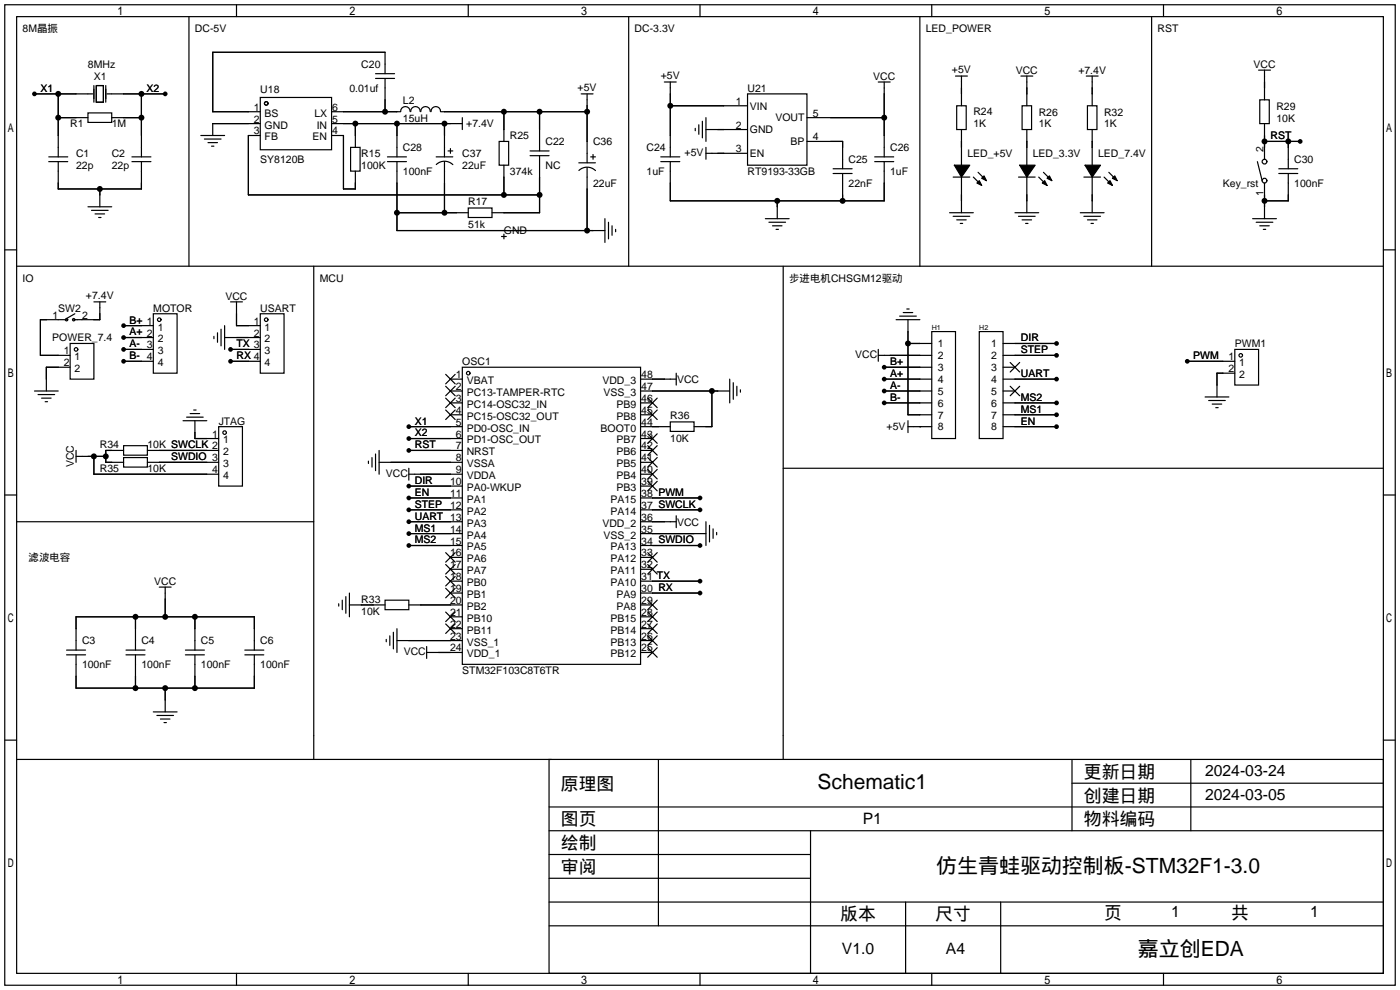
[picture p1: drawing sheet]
<svg xmlns="http://www.w3.org/2000/svg" width="299mm" height="212mm" viewBox="0 0 299 212" stroke-linecap="round" stroke-linejoin="round" font-family="sans-serif">
<g fill="#000">
<circle cx="7.4" cy="20.1" r=".51"/>
<circle cx="12.4" cy="25.1" r=".63"/>
<circle cx="12.4" cy="20.1" r=".63"/>
<circle cx="30.2" cy="25.1" r=".63"/>
<circle cx="30.2" cy="20.1" r=".63"/>
<circle cx="35.3" cy="20.1" r=".51"/>
<circle cx="75.9" cy="26.4" r=".63"/>
<circle cx="82.3" cy="23.9" r=".63"/>
<circle cx="84.8" cy="26.4" r=".63"/>
<circle cx="95" cy="26.4" r=".63"/>
<circle cx="107.7" cy="23.9" r=".63"/>
<circle cx="115.3" cy="23.9" r=".63"/>
<circle cx="125.5" cy="23.9" r=".63"/>
<circle cx="143.3" cy="22.6" r=".63"/>
<circle cx="189" cy="25.1" r=".63"/>
<circle cx="270.3" cy="30.2" r=".63"/>
<circle cx="275.3" cy="30.2" r=".63"/>
<circle cx="277.9" cy="30.2" r=".51"/>
<circle cx="21.3" cy="40.4" r=".63"/>
<circle cx="84.8" cy="45.5" r=".63"/>
<circle cx="95" cy="45.5" r=".63"/>
<circle cx="107.7" cy="41.7" r=".63"/>
<circle cx="115.3" cy="41.7" r=".63"/>
<circle cx="125.5" cy="49.3" r=".63"/>
<circle cx="166.1" cy="42.9" r=".63"/>
<circle cx="180.1" cy="42.9" r=".63"/>
<circle cx="270.3" cy="42.9" r=".63"/>
<circle cx="26.4" cy="69.6" r=".51"/>
<circle cx="26.4" cy="77.2" r=".51"/>
<circle cx="26.4" cy="72.1" r=".51"/>
<circle cx="26.4" cy="74.7" r=".51"/>
<circle cx="49.3" cy="77.2" r=".51"/>
<circle cx="49.3" cy="74.7" r=".51"/>
<circle cx="189" cy="78.5" r=".51"/>
<circle cx="194.1" cy="73.4" r=".63"/>
<circle cx="225.8" cy="75.9" r=".51"/>
<circle cx="225.8" cy="73.4" r=".51"/>
<circle cx="253.7" cy="77.2" r=".51"/>
<circle cx="20.1" cy="97.5" r=".63"/>
<circle cx="22.6" cy="97.5" r=".63"/>
<circle cx="87.4" cy="96.3" r=".51"/>
<circle cx="87.4" cy="91.2" r=".51"/>
<circle cx="87.4" cy="93.7" r=".51"/>
<circle cx="152.1" cy="83.6" r=".63"/>
<circle cx="189" cy="83.6" r=".51"/>
<circle cx="189" cy="86.1" r=".51"/>
<circle cx="189" cy="81" r=".51"/>
<circle cx="225.8" cy="86.1" r=".51"/>
<circle cx="225.8" cy="88.6" r=".51"/>
<circle cx="225.8" cy="91.2" r=".51"/>
<circle cx="225.8" cy="81" r=".51"/>
<circle cx="87.4" cy="109" r=".51"/>
<circle cx="87.4" cy="111.5" r=".51"/>
<circle cx="87.4" cy="114" r=".51"/>
<circle cx="87.4" cy="103.9" r=".51"/>
<circle cx="87.4" cy="116.6" r=".51"/>
<circle cx="87.4" cy="106.4" r=".51"/>
<circle cx="149.6" cy="109" r=".51"/>
<circle cx="149.6" cy="116.6" r=".51"/>
<circle cx="149.6" cy="106.4" r=".51"/>
<circle cx="29" cy="131.8" r=".63"/>
<circle cx="35.3" cy="131.8" r=".63"/>
<circle cx="41.7" cy="131.8" r=".63"/>
<circle cx="149.6" cy="126.7" r=".51"/>
<circle cx="149.6" cy="124.2" r=".51"/>
<circle cx="29" cy="147.1" r=".63"/>
<circle cx="35.3" cy="147.1" r=".63"/>
<circle cx="41.7" cy="147.1" r=".63"/>
</g>
<g fill="none" stroke="#000" stroke-width=".25">
<path d="M1 1h297.2v209.6h-297.2zM3.6 3.6h292.1v204.4h-292.1zM20.1 18.3v3.5M20.6 18.3h1.5v3.5h-1.5zM22.6 18.3v3.5M40.4 3.6v53.3M50.5 1v2.6M80.3 16.8h4M80.3 15.7h4M82.3 15.7v-4.5h-36.8v12.7h10.1M82.3 16.8v7.1M100.1 1v2.6"/>
<path d="M134.4 3.6v53.3M142 17.5h2.5M143.3 17.5v16M149.6 1v2.6M187.7 17.5h2.5M189 17.5v16M196.6 3.6v53.3M199.1 1v2.6M204.2 16.3h2.6M205.5 16.3v6.3M218.2 16.3h2.5M219.5 16.3v6.3"/>
<path d="M232.2 16.3h2.5M233.4 16.3v6.3M246.1 3.6v53.3M248.7 1v2.6M269 15h2.5M270.3 15v6.3M7.4 20.1h12.4M10.4 34.5h4.1M10.4 33.5h4.1M12.4 25.1h6.4M12.4 20.1v13.4M12.4 34.5v5.9h17.8v-5.9"/>
<path d="M18.8 24.1h5.1v2.1h-5.1zM22.9 20.1h12.4M23.9 25.1h6.3M28.2 34.5h4.1M28.2 33.5h4.1M30.2 20.1v13.4M42.9 29h5.1M43.7 29.7h3.5M44.4 30.5h2.1M45.2 31.2h.5M55.6 20.8h15.3v11.2h-15.3zM55.6 26.4h-10.1v2.6"/>
<path d="M55.6 29h-2.5v12.7h62.2M70.9 29h2.5v11.4h2.5v-3.8M70.9 23.9h14.7M70.9 26.4h27.9M74.9 31.5h2.1v5.1h-2.1zM75.9 26.4v5.1M82.8 34.5h4.1M82.8 33.5h4.1M84.8 34.5v14.8h44.5M84.8 26.4v7.1M85.6 23.9a1.01 1.01 0 0 1 1-1.1 1.01 1.01 0 0 1 1.1 1.1M87.8 23.9a1.01 1.01 0 0 1 1-1.1 1.01 1.01 0 0 1 1 1.1"/>
<path d="M89.9 23.9a1.01 1.01 0 0 1 1-1.1 1.01 1.01 0 0 1 1.1 1.1M92.1 23.9a1.01 1.01 0 0 1 1-1.1 1.01 1.01 0 0 1 1 1.1M93.2 33.5h3.6M93.2 35.2a2.54 2.54 0 0 1 3.6 0M94.2 23.9h31.3M95 26.4v7.1M95 34.5v11M95.8 32.3h1M96.3 31.8v1M98.8 25.1v2.6M106.7 30.2h2v5.1h-2zM107.7 23.9v6.3"/>
<path d="M107.7 35.3v6.4M113.3 33.3h4M113.3 32.3h4M115.3 33.3v12.2h-10.1M115.3 23.9v8.4M123.7 34.8h3.6M123.7 36.4a2.54 2.54 0 0 1 3.6 .1M124.2 20.1h2.5M125.5 20.1v14.7M125.5 35.8v13.5M126.2 33.5h1.1M126.7 33v1"/>
<path d="M141.2 34.5h4.1M141.2 33.5h4.1M143.3 34.5v8.4h45.7v-8.4M143.3 22.6h16.5M148.6 27.4v.5M149.4 26.7v2M150.1 25.9v3.6M150.9 25.1v5.1M150.9 31.5v2.5M150.9 27.7h8.9M150.9 32.8h8.9M159.8 20.1h12.7v15.2h-12.7z"/>
<path d="M172.5 25.1h16.5M172.5 30.2h7.6v5.9M178.1 36.1h4M178.1 37.1h4M180.1 37.1v5.8M186.9 34.5h4.1M186.9 33.5h4.1M203.7 37.8h3.6M204.5 22.6h2v5.1h-2zM205.5 27.7v7.6M205.5 37.8v7.7M208 37.8l1 1.1"/>
<path d="M209 36.8l1.1 1M217.7 37.8h3.5M218.4 22.6h2.1v5.1h-2.1zM219.5 27.7v7.6M219.5 37.8v7.7M222 37.8l1 1.1M223 36.8l1 1M231.6 37.8h3.6M232.4 22.6h2v5.1h-2zM233.4 27.7v7.6M233.4 37.8v7.7M236 37.8l1 1.1"/>
<path d="M237 36.8l1 1M268.7 34.5l1 4.1M269.2 21.3h2.1v5.1h-2.1zM270.3 30.2h7.6M270.3 26.4v7.6M270.3 39.1v7.6M273.3 36.1h4.1M273.3 37.1h4.1M275.3 37.1v5.8h-5M275.3 30.2v5.9M1 53.4h2.6M3.6 56.9h292.1"/>
<path d="M18.8 44.2h5.1M19.6 45h3.5M20.3 45.7h2.1M21.1 46.5h.5M21.3 40.4v3.8M67.1 56.9v105.4M84.8 45.5h15.3M100.1 44.4h5.1v2.1h-5.1zM107.2 50.5h1M107.7 50v1.1M129.3 46.7v5.1M130 47.5v3.6"/>
<path d="M130.8 48.3v2M131.6 49v.5M163.6 46.7h5.1M164.3 47.5h3.6M165.1 48.3h2M165.9 49h.5M166.1 42.9v3.8M167.4 56.9v105.4M202.9 45.5h5.1M203.7 46.2h3.6M204.5 47h2M205.2 47.8h.5"/>
<path d="M216.9 45.5h5.1M217.7 46.2h3.5M218.4 47h2.1M219.2 47.8h.5M230.9 45.5h5.1M231.6 46.2h3.6M232.4 47h2M233.2 47.8h.5M267.7 46.7h5.1M268.5 47.5h3.5M269.2 48.3h2.1M270 49h.5"/>
<path d="M295.7 53.4h2.5M14.2 68.3h-5.6v7.6h6.4M15 73.4h5.1v7.6h-5.1zM15 78.5h-5.1v5.1M16 67.1l-1.8 1M20.1 64.5h2.5M21.3 64.5v3.8h-5.6M26.4 69.6h6.4M26.4 72.1h6.4M26.4 74.7h6.4M26.4 77.2h6.4M32.8 67.1h5v12.7h-5z"/>
<path d="M45.7 71.9v.5M46.5 71.1v2.1M47.2 70.4v3.5M48 72.1h7.6M48 69.6v5.1M49.3 64.5h2.5M49.3 74.7h6.3M49.3 77.2h6.3M50.5 64.5v5.1h5.1M55.6 67.1h5.1v12.7h-5.1zM98.8 78.5h38.1v63.5h-38.1zM144.5 79.8v2.5"/>
<path d="M187.7 75.9h11.4M187.7 74.7v2.5M189 78.5h10.1M191.5 68.3h5.1M192.3 67.6h3.5M193 66.8h2.1M193.8 66h.5M194.1 68.3v20.3h5M194.1 73.4h5M199.1 70.9h5.1v22.8h-5.1zM209.3 70.9h5.1v22.8h-5.1zM214.4 75.9h11.4"/>
<path d="M214.4 78.5h2.5M214.4 73.4h11.4M215.9 77.5l2 2M217.9 77.5l-2 2M253.7 77.2h10.2M263.9 74.7h5.1v7.6h-5.1zM263.9 79.8h-3.8v5M7.4 83.6h5M8.1 84.3h3.6M8.9 85.1h2M9.7 85.9h.5M16.3 96.3v2.5"/>
<path d="M16.3 97.5h6.3M20.1 97.5v3.8h26.6M26.4 95.2h5.1v2.1h-5.1zM26.4 97.8h5.1v2h-5.1zM26.4 96.3h-3.8v2.5h3.8M31.5 96.3h15.2M31.5 98.8h15.2M39.1 89.9h5.1M39.9 89.2h3.5M40.6 88.4h2.1M41.4 87.6h.5M41.7 89.9v3.8h5"/>
<path d="M46.7 91.2h5.1v12.7h-5.1zM78.7 98.6v.5M79.5 97.8v2M80.3 97v3.6M81 98.8h17.8M81 96.3v5M87.4 91.2h11.4M87.4 93.7h11.4M87.4 96.3h11.4M95.2 80l2.1 2M95.2 82.5l2.1 2.1M95.2 85.1l2.1 2"/>
<path d="M95.2 87.6l2.1 2.1M96.3 81h2.5M96.3 83.6h2.5M96.3 86.1h2.5M96.3 88.6h2.5M97.3 80l-2.1 2M97.3 82.5l-2.1 2.1M97.3 85.1l-2.1 2M97.3 87.6l-2.1 2.1M136.9 81h7.6M136.9 83.6h19.1M136.9 86.1h2.5"/>
<path d="M136.9 88.6h2.5M136.9 91.2h6.4M136.9 93.7h2.5M136.9 96.3h2.5M136.9 98.8h2.5M138.4 97.8l2.1 2M138.4 95.2l2.1 2.1M138.4 92.7l2.1 2M138.4 87.6l2.1 2.1M138.4 85.1l2.1 2M140.5 97.8l-2.1 2M140.5 95.2l-2.1 2.1"/>
<path d="M140.5 92.7l-2.1 2M140.5 87.6l-2.1 2.1M140.5 85.1l-2.1 2M143.3 90.2h5v2h-5zM152.1 83.6v7.6h-3.8M156 81v5.1M156.7 81.8v3.5M157.5 82.5v2.1M158.2 83.3v.5M189 81h10.1M189 83.6h10.1M189 86.1h10.1"/>
<path d="M194.1 91.2h5M194.1 89.9v2.6M196.6 91.2h.1M214.4 81h11.4M214.4 83.6h2.5M214.4 86.1h11.4M214.4 88.6h11.4M214.4 91.2h11.4M215.9 82.5l2 2.1M217.9 82.5l-2 2.1M257.6 84.8h5M258.3 85.6h3.6"/>
<path d="M259.1 86.4h2M259.8 87.1h.5M1 105.8h2.6M3.6 111.5h63.5M87.4 101.3h11.4M87.4 103.9h11.4M87.4 106.4h11.4M87.4 109h11.4M87.4 111.5h11.4M87.4 114h11.4M87.4 116.6h11.4M87.4 100.1v2.5"/>
<path d="M95.2 118.1l2.1 2M96.3 119.1h2.5M97.3 118.1l-2.1 2M136.9 101.3h2.5M136.9 103.9h2.5M136.9 106.4h12.7M136.9 109h12.7M136.9 111.5h7.6M136.9 114h14M136.9 116.6h12.7M136.9 119.1h2.5M138.4 118.1l2.1 2"/>
<path d="M138.4 102.9l2.1 2M138.4 100.3l2.1 2.1M140.5 118.1l-2.1 2M140.5 102.9l-2.1 2M140.5 100.3l-2.1 2.1M144.5 110.2v2.6M150.9 111.5v5.1M151.6 112.3v3.5M152.4 113v2.1M153.2 113.8v.5M167.4 100.1h128.3M295.7 105.8h2.5"/>
<path d="M14.2 140h4.1M14.2 138.9h4.1M16.3 138.9v-7.1h38.1v7.1M16.3 140v7.1h38.1v-7.1M26.9 140h4.1M26.9 138.9h4.1M29 131.8v7.1M29 140v7.1M34 125.5h2.6M35.3 125.5v6.3M39.6 140h4.1M39.6 138.9h4.1"/>
<path d="M41.7 131.8v7.1M41.7 140v7.1M52.3 140h4.1M52.3 138.9h4.1M72.4 129v.5M73.2 128.3v2M73.9 127.5v3.6M74.7 129.3h7.6M74.7 126.7v5.1M82.3 128.3h5.1v2h-5.1zM82.5 136.7v.5M83.3 135.9v2"/>
<path d="M84.1 135.1v3.6M84.8 136.9h14M84.8 134.4v5M87.4 129.3h11.4M91.2 139.4h7.6M91.2 138.2v2.5M95.2 120.6l2.1 2.1M95.2 123.2l2.1 2M95.2 125.7l2.1 2.1M95.2 130.8l2.1 2M95.2 133.4l2.1 2M96.3 121.7h2.5"/>
<path d="M96.3 124.2h2.5M96.3 126.7h2.5M96.3 131.8h2.5M96.3 134.4h2.5M97.3 120.6l-2.1 2.1M97.3 123.2l-2.1 2M97.3 125.7l-2.1 2.1M97.3 130.8l-2.1 2M97.3 133.4l-2.1 2M136.9 121.7h2.5M136.9 124.2h12.7M136.9 126.7h12.7"/>
<path d="M136.9 129.3h2.5M136.9 131.8h2.5M136.9 134.4h2.5M136.9 136.9h2.5M136.9 139.4h2.5M138.4 138.4l2.1 2.1M138.4 135.9l2.1 2M138.4 133.4l2.1 2M138.4 130.8l2.1 2M138.4 128.3l2.1 2M138.4 120.6l2.1 2.1M140.5 138.4l-2.1 2.1"/>
<path d="M140.5 135.9l-2.1 2M140.5 133.4l-2.1 2M140.5 130.8l-2.1 2M140.5 128.3l-2.1 2M140.5 120.6l-2.1 2.1M1 158.2h2.6M32.8 152.1h5M33.5 152.9h3.6M34.3 153.7h2M35.1 154.4h.5M35.3 147.1v5M295.7 158.2h2.5"/>
<path d="M3.6 162.3h114.3M117.3 162.3h178.4v45.7h-178.4zM117.3 177.5h178.4M117.3 172.5h178.4M140.7 162.3v35.6M173.2 177.5v30.5M229.1 162.3v15.2M229.1 167.4h66.6M254.5 162.3v15.2M117.3 182.6h55.9M117.3 197.9h178.4M117.3 192.8h178.4"/>
<path d="M117.3 187.7h55.9M193.5 192.8v15.2M213.9 192.8v15.2M50.5 208v2.6M100.1 208v2.6M149.6 208v2.6M199.1 208v2.6M248.7 208v2.6"/>
<circle cx="56.9" cy="22.1" r=".38"/>
<circle cx="270.3" cy="34.5" r=".51"/>
<circle cx="270.3" cy="38.6" r=".51"/>
<circle cx="14.2" cy="68.3" r=".25"/>
<circle cx="15.7" cy="68.3" r=".25"/>
<circle cx="16.3" cy="74.7" r=".38"/>
<circle cx="34" cy="68.3" r=".38"/>
<circle cx="56.9" cy="68.3" r=".38"/>
<circle cx="100.1" cy="79.8" r=".38"/>
<circle cx="265.2" cy="75.9" r=".38"/>
<circle cx="48" cy="92.5" r=".38"/>
</g>
<path d="M204 35.3h3.3l-1.8 2.5zM208.8 39.1l.5-.5 .5 1zM209.8 38.1l.5-.5 .5 1zM217.9 35.3h3.3l-1.7 2.5zM222.8 39.1l.5-.5 .5 1zM223.8 38.1l.5-.5 .5 1zM231.9 35.3h3.3l-1.8 2.5zM236.7 39.1l.5-.5 .5 1zM237.7 38.1l.6-.5 .5 1z" fill="#000" stroke="#000" stroke-width=".25"/>
<g font-size="4.5">
<text x="174.7" y="168.7">Schematic1</text>
<text x="200.1" y="186.5">仿生青蛙驱动控制板-STM32F1-3.0</text>
<text x="243.2" y="204.3">嘉立创EDA</text>
</g>
<g font-size="3.8">
<text x="231.6" y="166.2">更新日期</text>
<text x="119.9" y="168.8">原理图</text>
<text x="231.6" y="171.3">创建日期</text>
<text x="119.9" y="176.4">图页</text>
<text x="231.6" y="176.4">物料编码</text>
<text x="119.9" y="181.5">绘制</text>
<text x="119.9" y="186.6">审阅</text>
<text x="179.6" y="196.7">版本</text>
<text x="199.9" y="196.7">尺寸</text>
<text x="236" y="196.5">页</text>
<text x="263.1" y="196.5">共</text>
</g>
<g font-size="3.4">
<text x="257.6" y="165.9">2024-03-24</text>
<text x="257.6" y="170.9">2024-03-05</text>
<text x="184.4" y="176">P1</text>
<text x="250.3" y="196.1">1</text>
<text x="280" y="196.1">1</text>
<text x="179.9" y="204">V1.0</text>
<text x="202.2" y="204">A4</text>
</g>
<g font-size="2.2">
<text x="4.8" y="6.9">8M晶振</text>
<text x="41.7" y="6.9">DC-5V</text>
<text x="135.6" y="6.9">DC-3.3V</text>
<text x="197.9" y="6.9">LED_POWER</text>
<text x="247.4" y="6.9">RST</text>
<text x="18.8" y="14.5">8MHz</text>
<text x="20.1" y="17.1">X1</text>
<text x="77.2" y="14.5">C20</text>
<text x="141.2" y="16.9">+5V</text>
<text x="186.6" y="17.1">VCC</text>
<text x="203.5" y="15.7">+5V</text>
<text x="217.1" y="15.8">VCC</text>
<text x="230.5" y="15.8">+7.4V</text>
<text x="267.9" y="14.5">VCC</text>
<text x="8.6" y="19.6">X1</text>
<text x="31.3" y="19.6">X2</text>
<text x="54.3" y="23.7">1</text>
<text x="55.6" y="19.8">U18</text>
<text x="71" y="23.7">6</text>
<text x="74.7" y="19.6">0.01uf</text>
<text x="86.1" y="22.2">L2</text>
<text x="123.5" y="19.5">+5V</text>
<text x="157.3" y="22.4">1</text>
<text x="159.8" y="19.6">U21</text>
<text x="160.3" y="23.4">VIN</text>
<text x="272.8" y="23.4">R29</text>
<text x="15" y="27.2">R1</text>
<text x="23.9" y="27.2">1M</text>
<text x="54.3" y="28.7">3</text>
<text x="54.3" y="26.2">2</text>
<text x="56.6" y="27.5">GND</text>
<text x="56.6" y="24.9">BS</text>
<text x="67.2" y="24.9">LX</text>
<text x="67.7" y="27.5">IN</text>
<text x="71" y="26.2">5</text>
<text x="71" y="28.7">4</text>
<text x="86.1" y="26">15uH</text>
<text x="99.7" y="27.1">+7.4V</text>
<text x="109" y="29.8">R25</text>
<text x="157.3" y="27.5">2</text>
<text x="160.3" y="28.5">GND</text>
<text x="165.7" y="25.9">VOUT</text>
<text x="173.7" y="24.9">5</text>
<text x="208" y="24.7">R24</text>
<text x="208" y="27.2">1K</text>
<text x="222" y="24.7">R26</text>
<text x="222" y="27.2">1K</text>
<text x="236" y="24.7">R32</text>
<text x="236" y="27.2">1K</text>
<text x="271.5" y="29.8">RST</text>
<text x="272.8" y="26">10K</text>
<text x="16.3" y="33.6">C1</text>
<text x="23.9" y="33.6">C2</text>
<text x="55.6" y="34.8">SY8120B</text>
<text x="56.6" y="30">FB</text>
<text x="66.8" y="30">EN</text>
<text x="77.2" y="33.6">R15</text>
<text x="86.1" y="32.3">C28</text>
<text x="98.8" y="33.6">C37</text>
<text x="116.6" y="31">C22</text>
<text x="126.7" y="31">C36</text>
<text x="138.2" y="32.3">C24</text>
<text x="146.3" y="33.4">+5V</text>
<text x="157.3" y="32.6">3</text>
<text x="160.3" y="33.6">EN</text>
<text x="169" y="31">BP</text>
<text x="173.7" y="30">4</text>
<text x="181.4" y="34.9">C25</text>
<text x="190.2" y="32.3">C26</text>
<text x="206.8" y="33.6">LED_+5V</text>
<text x="220.7" y="33.6">LED_3.3V</text>
<text x="234.7" y="33.6">LED_7.4V</text>
<text x="270" y="32.5" transform="rotate(-90 270 32.5)">2</text>
<text x="276.6" y="34.9">C30</text>
<text x="16.3" y="36.1">22p</text>
<text x="23.9" y="36.1">22p</text>
<text x="77.2" y="36.1">100K</text>
<text x="86.1" y="37.4">100nF</text>
<text x="98.8" y="36.1">22uF</text>
<text x="109" y="37.4">374k</text>
<text x="116.6" y="36.1">NC</text>
<text x="126.7" y="39.9">22uF</text>
<text x="138.2" y="37.4">1uF</text>
<text x="159.8" y="37.4">RT9193-33GB</text>
<text x="181.4" y="39.9">22nF</text>
<text x="190.2" y="37.4">1uF</text>
<text x="261.4" y="39.9">Key_rst</text>
<text x="270" y="41.9" transform="rotate(-90 270 41.9)">1</text>
<text x="276.6" y="39.9">100nF</text>
<text x="100.1" y="43.7">R17</text>
<text x="100.1" y="48.8">51k</text>
<text x="107.7" y="50.1">GND</text>
<text x="4.8" y="60.3">IO</text>
<text x="18.4" y="63.9">+7.4V</text>
<text x="48.2" y="64.1">VCC</text>
<text x="68.3" y="60.3">MCU</text>
<text x="168.7" y="60.3">步进电机CHSGM12驱动</text>
<text x="11.2" y="68.1">1</text>
<text x="12.4" y="66.6">SW2</text>
<text x="17.5" y="68.1">2</text>
<text x="27.7" y="69.1">B+ 1</text>
<text x="27.7" y="71.7">A+ 2</text>
<text x="32.8" y="66.6">MOTOR</text>
<text x="33.7" y="70.7">1</text>
<text x="54.3" y="69.4">1</text>
<text x="54.3" y="71.9">2</text>
<text x="55.6" y="66.6">USART</text>
<text x="56.6" y="70.7">1</text>
<text x="11.2" y="73">POWER_7.4</text>
<text x="13.6" y="75.7">1</text>
<text x="15.9" y="77">1</text>
<text x="27.7" y="74.2">A- 3</text>
<text x="27.7" y="76.8">B- 4</text>
<text x="33.7" y="73.2">2</text>
<text x="33.7" y="75.7">3</text>
<text x="50.5" y="74.2">TX 3</text>
<text x="50.5" y="76.8">RX 4</text>
<text x="56.6" y="73.2">2</text>
<text x="56.6" y="75.7">3</text>
<text x="182.8" y="76.5">VCC</text>
<text x="200.4" y="74.2">1</text>
<text x="200.4" y="76.7">2</text>
<text x="211.9" y="74.2">1</text>
<text x="211.9" y="76.7">2</text>
<text x="218.2" y="73">DIR</text>
<text x="218.2" y="75.5">STEP</text>
<text x="255" y="76.8">PWM</text>
<text x="262.5" y="77">1</text>
<text x="263.9" y="74.2">PWM1</text>
<text x="13.6" y="78.3">2</text>
<text x="15.9" y="79.5">2</text>
<text x="33.7" y="78.3">4</text>
<text x="56.6" y="78.3">4</text>
<text x="97.4" y="80.8">1</text>
<text x="97.4" y="83.4">2</text>
<text x="98.8" y="78">OSC1</text>
<text x="99.7" y="82.1">VBAT</text>
<text x="128.7" y="82.1">VDD_3</text>
<text x="137" y="83.4">47</text>
<text x="137" y="80.8">48</text>
<text x="144.7" y="81.8">VCC</text>
<text x="190.2" y="78">B+</text>
<text x="190.2" y="80.6">A+</text>
<text x="190.2" y="83.1">A-</text>
<text x="200.4" y="79.3">3</text>
<text x="200.4" y="81.8">4</text>
<text x="211.9" y="79.3">3</text>
<text x="211.9" y="81.8">4</text>
<text x="218.2" y="80.6">UART</text>
<text x="262.5" y="79.5">2</text>
<text x="264.8" y="78.3">1</text>
<text x="264.8" y="80.8">2</text>
<text x="97.4" y="85.9">3</text>
<text x="97.4" y="88.4">4</text>
<text x="99.7" y="84.6">PC13-TAMPER-RTC</text>
<text x="99.7" y="87.2">PC14-OSC32_IN</text>
<text x="99.7" y="89.7">PC15-OSC32_OUT</text>
<text x="129" y="84.6">VSS_3</text>
<text x="131.7" y="89.7">PB8</text>
<text x="131.7" y="87.2">PB9</text>
<text x="137" y="88.4">45</text>
<text x="137" y="85.9">46</text>
<text x="143.3" y="89.5">R36</text>
<text x="190.2" y="85.7">B-</text>
<text x="200.4" y="84.4">5</text>
<text x="200.4" y="86.9">6</text>
<text x="200.4" y="89.4">7</text>
<text x="211.9" y="84.4">5</text>
<text x="211.9" y="86.9">6</text>
<text x="211.9" y="89.4">7</text>
<text x="218.2" y="88.2">MS1</text>
<text x="218.2" y="85.7">MS2</text>
<text x="21.3" y="95.8">R34</text>
<text x="31.5" y="95.8">10K SWCLK 2</text>
<text x="45.4" y="93.5">1</text>
<text x="46.7" y="90.7">JTAG</text>
<text x="47.7" y="94.8">1</text>
<text x="88.6" y="90.7">X1</text>
<text x="88.6" y="93.3">X2</text>
<text x="88.6" y="95.8">RST</text>
<text x="97.4" y="91">5</text>
<text x="97.4" y="93.5">6</text>
<text x="99.7" y="92.2">PD0-OSC_IN</text>
<text x="99.7" y="94.8">PD1-OSC_OUT</text>
<text x="128.4" y="92.2">BOOT0</text>
<text x="131.7" y="94.8">PB7</text>
<text x="137" y="93.5">43</text>
<text x="137" y="91">44</text>
<text x="143.3" y="94.5">10K</text>
<text x="189.5" y="91.9">+5V</text>
<text x="200.4" y="92">8</text>
<text x="211.9" y="92">8</text>
<text x="218.2" y="90.7">EN</text>
<text x="15.8" y="99.9" transform="rotate(-90 15.8 99.9)">VCC</text>
<text x="21.3" y="100.9">R35</text>
<text x="31.5" y="100.9">10K</text>
<text x="36.6" y="98.4">SWDIO 3</text>
<text x="45.4" y="101.1">4</text>
<text x="47.7" y="97.3">2</text>
<text x="47.7" y="99.9">3</text>
<text x="82.5" y="101.9">VCC</text>
<text x="97.4" y="96.1">7</text>
<text x="97.4" y="98.6">8</text>
<text x="97.4" y="101.1">9</text>
<text x="99.7" y="97.3">NRST</text>
<text x="99.7" y="99.9">VSSA</text>
<text x="131.7" y="99.9">PB5</text>
<text x="131.7" y="97.3">PB6</text>
<text x="137" y="101.1">40</text>
<text x="137" y="98.6">41</text>
<text x="137" y="96.1">42</text>
<text x="47.7" y="102.4">4</text>
<text x="88.6" y="103.4">DIR</text>
<text x="88.6" y="106">EN</text>
<text x="96.2" y="103.7">10</text>
<text x="96.2" y="106.2">11</text>
<text x="99.7" y="102.4">VDDA</text>
<text x="99.7" y="104.9">PA0-WKUP</text>
<text x="99.7" y="107.5">PA1</text>
<text x="130.5" y="107.5">PA15</text>
<text x="131.7" y="104.9">PB3</text>
<text x="131.7" y="102.4">PB4</text>
<text x="137" y="106.2">38 PWM</text>
<text x="137" y="103.7">39</text>
<text x="88.6" y="108.5">STEP</text>
<text x="88.6" y="111.1">UART 13</text>
<text x="88.6" y="113.6">MS1</text>
<text x="96.2" y="108.8">12</text>
<text x="96.2" y="113.8">14</text>
<text x="99.7" y="110">PA2</text>
<text x="99.7" y="112.6">PA3</text>
<text x="128.7" y="112.6">VDD_2</text>
<text x="130.5" y="110">PA14</text>
<text x="137" y="113.8">35</text>
<text x="137" y="111.3">36</text>
<text x="137" y="108.8">37 SWCLK</text>
<text x="144.7" y="112.3">VCC</text>
<text x="6.1" y="119.9">滤波电容</text>
<text x="88.6" y="116.1">MS2</text>
<text x="96.2" y="116.4">15</text>
<text x="96.2" y="118.9">16</text>
<text x="99.7" y="115.1">PA4</text>
<text x="99.7" y="117.6">PA5</text>
<text x="129" y="115.1">VSS_2</text>
<text x="130.5" y="117.6">PA13</text>
<text x="137" y="118.9">33</text>
<text x="137" y="116.4">34 SWDIO</text>
<text x="32.9" y="125">VCC</text>
<text x="96.2" y="121.5">17</text>
<text x="96.2" y="124">18</text>
<text x="99.7" y="120.2">PA6</text>
<text x="99.7" y="122.7">PA7</text>
<text x="99.7" y="125.3">PB0</text>
<text x="130.5" y="125.3">PA10</text>
<text x="130.5" y="122.7">PA11</text>
<text x="130.5" y="120.2">PA12</text>
<text x="137" y="124">31 TX</text>
<text x="137" y="121.5">32</text>
<text x="77.2" y="128.8">R33</text>
<text x="77.2" y="131.4">10K</text>
<text x="96.2" y="126.5">19</text>
<text x="96.2" y="129.1">20</text>
<text x="96.2" y="131.6">21</text>
<text x="99.7" y="127.8">PB1</text>
<text x="99.7" y="130.3">PB2</text>
<text x="131.7" y="130.3">PA8</text>
<text x="131.7" y="127.8">PA9</text>
<text x="137" y="131.6">28</text>
<text x="137" y="129.1">29</text>
<text x="137" y="126.5">30 RX</text>
<text x="17.5" y="137.7">C3</text>
<text x="30.2" y="137.7">C4</text>
<text x="42.9" y="137.7">C5</text>
<text x="55.6" y="137.7">C6</text>
<text x="96.2" y="134.2">22</text>
<text x="96.2" y="136.7">23</text>
<text x="99.7" y="132.9">PB10</text>
<text x="99.7" y="135.4">PB11</text>
<text x="99.7" y="138">VSS_1</text>
<text x="130.5" y="138">PB13</text>
<text x="130.5" y="135.4">PB14</text>
<text x="130.5" y="132.9">PB15</text>
<text x="137" y="136.7">26</text>
<text x="137" y="134.2">27</text>
<text x="17.5" y="142.8">100nF</text>
<text x="30.2" y="142.8">100nF</text>
<text x="42.9" y="142.8">100nF</text>
<text x="55.6" y="142.8">100nF</text>
<text x="86.3" y="140">VCC</text>
<text x="96.2" y="139.2">24</text>
<text x="99.7" y="140.5">VDD_1</text>
<text x="130.5" y="140.5">PB12</text>
<text x="137" y="139.2">25</text>
<text x="98.8" y="144.1">STM32F103C8T6TR</text>
</g>
<g font-size="1.5">
<text x="199.1" y="70.6">H1</text>
<text x="209.3" y="70.6">H2</text>
</g>
</svg>
